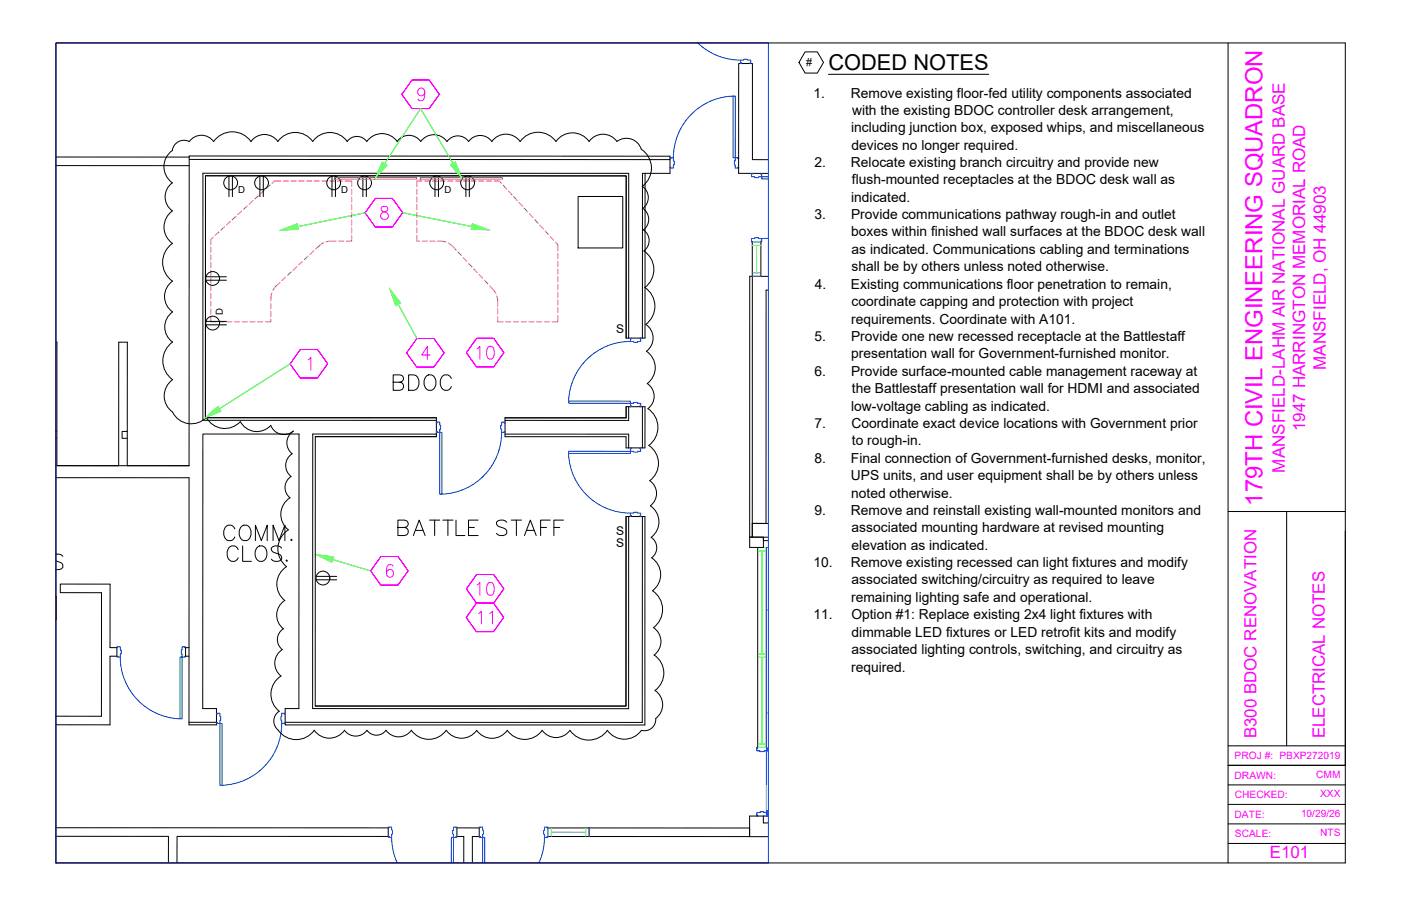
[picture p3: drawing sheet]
<svg xmlns="http://www.w3.org/2000/svg" width="432mm" height="279mm" viewBox="0 0 432 279" stroke-linecap="round" stroke-linejoin="round" font-family="sans-serif">
<!-- layer: B-Exterior-Walls -->
<path d="M235.3 168.8h1.5M235.3 165.7v3.1M236.8 166.7h-1.5v-1l-4.2-.1v3.2h4.2M236.8 161.4h-4.9v4.2l4.9 .1M235.3 251.7v2.1h1.5M236.8 251.7h-5.8v6.3h5.8" fill="none" stroke="#000" stroke-width=".31"/>
<!-- layer: B-Interior-Walls -->
<g fill="none" stroke="#000" stroke-width=".31">
<path d="M17.3 48.4h41M17.3 51.1h41M58.3 49.2h148.2M198.8 53.5v50.8h-5.8v-50.1h-129.7v74.6h71.2v5.9M236.8 49.2h-4.9v-29.6h-4.2l-.1 33.9h9.2M231.9 85.2v80.4h-.8v-80.4h5.7M236.8 89.5h-.7v71.9h-4.2M17.3 105.5h.2v38.1M193.8 104.3v-50.8l-131.3-.1v76.2h72M198 104.3v-50.8h8.5v-5.3l-148.2-.1v95.5h-41M17.3 133h.2M17.3 135.1h.2"/>
<path d="M39.2 133h-1.6v2.2h1.6M97.2 134.7h37.3M134.5 134.7h-37.3v83h95.7l.1-58.4M134.5 133.9h-38.1v84.6l97.3 .1 .1-59.3M155.7 133.9h38.1v4.2M193 125.4v3.5h-37.3M193 125.4h5.8v12.7h-5.8v-3.4h-37.3v-5.8M193.8 125.4v4.3l-38.1-.1M198 125.4v12.7M17.3 147.3h41v76.2h8.4v-5h-4.2v-84.6h29.7l-.1 84.6h-4.2v5.1h110.9v-64.3h-5M36.6 143.6v-38.1h2.6v38.1M193.8 159.3h-.8l-.1 58.5-95.7-.1"/>
<path d="M198 159.3v63.5h-110.1M58.3 199.7h-1.1v2.7h1.1M17.3 220.9h14v-38.1h-12.7v-2.7h15.3v19.6h2.1v2.7h-2.1v21.1h-16.6M58.3 222.8h8.4M17.3 255.3h102.4v2.7l-65.1-.1-.1 8.2M17.3 257.9h34.6v8.2M181.6 255.3h49.4v2.7h-49.4zM142.9 266.1v-8.1h-2.1v-2.7h6.9v2.7h-2.1v8.1"/>
</g>
<!-- layer: B-Interior-Door Units -->
<g fill="none" stroke="#0037dd" stroke-width=".31">
<path d="M215.1 13.3a18.9 18.9 0 0 0 13.1 5.2M228.5 19.3v.3h-.3v-1.1l2.2-.2v.2h1v1.1h-.3v-.3M226 29.6h.6v19.1h-.7zM226 29.6a19.1 19.1 0 0 0-18.5 19.1M206.8 48.9h-.3v-.2h1l.3 2.1h-.3v1h-1v-.2h.3M227.3 48.9h.3v-.2h-1l-.3 2.1h.3v1h1v-.2h-.2M231.9 53.7v-.2h-.3v1h1v.3l2.2-.3v-1h-.3v.3M236.8 54.5h-2v.7h2M231.9 74.6h2.6M234.5 74.3v.3h.3v-1l-2.2-.3v.3h-1v1h.3v-.2M236.8 73.5l-2 .1M194.3 105.3a19.1 19.1 0 0 0-19 18.4"/>
<path d="M197.2 104.5v-.2h.3v1h-1v.3l-2.2-.3v-1h.3v.3M134.7 130.4h-.2v-.2h1.1v1h.2l-.2 2.1h-1.1v-.2h.3M135.6 133.3h.6v19.1h-.7zM154.6 133.3a19.1 19.1 0 0 1-18.4 19.1M155.4 130.4h.3v-.2h-1.1v1h-.3l.3 2.1h1.1v-.2h-.4M175.2 139.8a19.1 19.1 0 0 0 19.1 18.4M175.2 139.2h19.1v.6h-19.1zM175.3 123.7h19v.7l-19-.1zM194.6 125.1v.3h-.3v-1l2.2-.3v.3h1v1h-.3v-.2M197.2 138.4v-.3h.3v1.1h-1v.2l-2.2-.2v-1.1h.3v.3M194.6 159v.3h-.3v-1.1l2.2-.2v.2h1v1.1h-.3v-.3M36.3 199.7h-.3v-.3h1.1v1h.3l-.3 2.2h-1.1v-.2h.4"/>
<path d="M56.9 199.7h.3v-.2h-1.1v.9h-.2l.2 2.2h1.1v-.2h-.3M37.1 202.6a19.1 19.1 0 0 0 18.4 19.1M55.5 202.6h.6v19.1h-.6zM67 220.2h-.3v-.2h1.1v1h.3l-.3 2.1h-1.1v-.2h.4M67.8 223.1h.6v19.1h-.6zM86.8 223.1a19.1 19.1 0 0 1-18.4 19.1M87.6 220.2h.3v-.2h-1.1v1h-.2l.2 2.1h1.1v-.2h-.4M119.9 255.3h-.2v-.2h1v.9h.3l-.3 2.2h-1v-.2h.3M120.7 258.2l.4 3.8 1.3 4.1M140.5 255.3h.3v-.2h-1v.9h-.3l.3 2.2h1v-.2h-.3M148 255.3h-.3v-.2h1.1v.9h.2l-.2 2.2h-1.1v-.2h.3M167.8 258.2l-.4 3.8-1.3 4.1"/>
<path d="M168.6 255.3h.3v-.2h-1.1v.9h-.3l.3 2.2h1.1v-.2h-.4M168.9 255.3v2.7M139.1 266.1v-7.9h.7v7.9M148.8 266.1v-7.9h.6v7.9"/>
</g>
<!-- layer: B-Interior-Window Units -->
<path d="M231.9 74.6v10.6M234.5 74.6v10.6M168.9 258h12.7M168.9 255.3h12.7" fill="none" stroke="#000" stroke-width=".31"/>
<!-- layer: B-Exterior-Door Units -->
<path d="M233.5 230.8v-.3h-.2v1.1h1v.2l2.1-.2v-1.1h-.2v.3M233.5 230.5h2.7M236.4 231.6h.4M236.2 251.3v.4h.2v-1.1l-2.1-.3v.3h-1v1.1h.2v-.3M236.8 249.9h-.4v.7h.4" fill="none" stroke="#00f" stroke-width=".31"/>
<!-- layer: B-Plan-Identifications -->
<path d="M17.3 170.9a2.1 2.1 0 0 1 2.1 .7M17.3 173l1.2 .4a1.16 1.16 0 0 1 .8 .9 1.16 1.16 0 0 1-.4 1.1l-1.6 .2M17.3 183.8v7.4" fill="none" stroke="#000" stroke-width=".31"/>
<!-- layer: B-Exterior-Window Units -->
<path d="M233.5 168.8v61.7M236.2 168.8v61.7" fill="none" stroke="#000" stroke-width=".31"/>
<path d="M233.5 169.9h2.7M233.5 168.8h2.7M234.8 169.9v31.7M233.5 202.7h2.7M233.5 201.6h2.7M234.8 202.7v26.7M233.5 230.5h2.7M233.5 229.4h2.7" fill="none" stroke="#0f0" stroke-width=".31"/>
<!-- layer: B-Interior-Window Units -->
<path d="M231.9 74.6h2.6M231.9 75.7h2.6M233.2 75.7v8.5M231.9 84.2h2.6M231.9 85.2h2.6M168.9 255.3v2.7M169.9 256.6l10.6 .1M169.9 255.3v2.7M180.5 255.3v2.7M181.6 255.3v2.7" fill="none" stroke="#00dda5" stroke-width=".31"/>
<!-- layer: B-Exterior-Equipment -->
<path d="M236.8 168.8h-.6v82.9h.6M236.2 188.2h.6M236.2 219.9h.6" fill="none" stroke="#00bfff" stroke-width=".31"/>
<!-- layer: A-ANNO-NEW -->
<g fill="none" stroke="#000" stroke-width=".31">
<path d="M53.1 46.4a6.1 6.1 0 0 0 0 10M53.1 56.4a5.3 5.3 0 0 0 0 8.6 6.1 6.1 0 0 0 .1 10.1 7.1 7.1 0 0 0 0 11.6 5.8 5.8 0 0 0 0 9.5M58.3 43.6a3.6 3.6 0 0 0-5.2 2.8M65.8 43.7a4.6 4.6 0 0 0-7.5 0M129.7 43.6a4.4 4.4 0 0 0-7.3 0 5.7 5.7 0 0 0-9.4 0 3.7 3.7 0 0 0-6 0 6.5 6.5 0 0 0-10.6 0 6.6 6.6 0 0 0-10.8 0 5 5 0 0 0-8.2 0 7 7 0 0 0-11.6 0M160.3 43.6a5.3 5.3 0 0 0-8.7 0 4.4 4.4 0 0 0-7.2 0 4 4 0 0 0-6.6 0 5 5 0 0 0-8.1 .1M160.3 43.6a6.7 6.7 0 0 1 11 0 6.2 6.2 0 0 1 10.3 0 5.2 5.2 0 0 1 8.5 0 4.8 4.8 0 0 1 7.6 2.4 7 7 0 0 1 .3 11.5 4.2 4.2 0 0 1 .1 6.8 4 4 0 0 1 .2 6.6 3.9 3.9 0 0 1 .2 6.5M198.4 77.4a6.9 6.9 0 0 1 .3 11.3 6.9 6.9 0 0 1 .3 11.3 5.1 5.1 0 0 1 .2 8.3 6.1 6.1 0 0 1 .3 10 4.7 4.7 0 0 1 .2 7.7M53.2 96.2a5.7 5.7 0 0 0 0 9.3 7.1 7.1 0 0 0 0 11.6M53.2 117.1a6.1 6.1 0 0 0 0 10M53.2 127.1a6.4 6.4 0 0 0 10.4 1.6M63.6 128.7a6.4 6.4 0 0 0 10.5 1.3 5.8 5.8 0 0 0 9.4 1.2"/>
<path d="M83.4 131.2a4.4 4.4 0 0 0 7 1.8 4.3 4.3 0 0 0-.3 6.9 4.3 4.3 0 0 0-.4 7 4 4 0 0 0-.3 6.6 6 6 0 0 0-.5 9.9 6.9 6.9 0 0 0-.6 11.3 6.4 6.4 0 0 0-.5 10.5 5.3 5.3 0 0 0-.5 8.7M199.7 126a6.9 6.9 0 0 1 .3 11.4 6.6 6.6 0 0 1 .2 10.8 4.7 4.7 0 0 1 .2 7.8 5.9 5.9 0 0 1 .3 9.7M200.7 165.7a3.9 3.9 0 0 1 .2 6.3 6.2 6.2 0 0 1 .2 10.2 6.9 6.9 0 0 1 .3 11.3 5.2 5.2 0 0 1 .2 8.5 6.7 6.7 0 0 1 .3 10.9 5.3 5.3 0 0 1 .2 8.7 3.5 3.5 0 0 1-4.4 3.6 6.4 6.4 0 0 1-10.5 0 7 7 0 0 1-11.6 0 5.2 5.2 0 0 1-8.5 0 6.6 6.6 0 0 1-10.8 0 5.7 5.7 0 0 1-9.4 0 5.7 5.7 0 0 1-9.4 0 6.6 6.6 0 0 1-10.7 0M87.3 193.9a3.9 3.9 0 0 0-.3 6.4 5 5 0 0 0-.4 8.2 6.6 6.6 0 0 0-.5 10.8M86.1 219.3a3.6 3.6 0 0 0-.3 5.9 6.8 6.8 0 0 0 11 0 5.7 5.7 0 0 0 9.4 0 4.2 4.2 0 0 0 6.9 0 3.6 3.6 0 0 0 5.9 0 4.8 4.8 0 0 0 7.8 0"/>
</g>
<!-- layer: 46 -->
<path d="M127 24.7h5.3l3.1 4.4-3.1 4.4h-5.3l-3.2-4.4 3.2-4.4h5.3l3.1 4.4-3.1 4.4h-5.3l-3.2-4.4zM130.9 28.4a1.17 1.17 0 0 1-1.8 .9 1.17 1.17 0 0 1 .1-2 1.07 1.07 0 0 1 1.5 .4 3.9 3.9 0 0 1-.3 3.2 .99 .99 0 0 1-1.5-.4M115.7 61.2h5.2l3.2 4.4-3.2 4.4h-5.2l-3.2-4.4 3.2-4.4h5.2l3.2 4.4-3.2 4.4h-5.2l-3.2-4.4zM117.6 63.8a.85 .85 0 0 0 .4 1.4 1.4 1.4 0 0 1 1.5 .6 1.4 1.4 0 0 1-.2 1.6 1.36 1.36 0 0 1-2-.5 1.48 1.48 0 0 1 1.7-1.7 .85 .85 0 0 0 .3-1.4l-.5-.2zM92.6 107.8h5.2l3.2 4.4-3.2 4.4h-5.3l-3.1-4.4 3.2-4.4h5.2l3.2 4.4-3.2 4.4h-5.3l-3.1-4.4zM95 111l.8-.8v4M128.5 104.4h5.2l3.2 4.4-3.2 4.4h-5.3l-3.1-4.4 3.2-4.4h5.2l3.2 4.4-3.2 4.4h-5.3l-3.1-4.4zM132.5 109.5h-2.5l1.7-2.7v4M117.4 171.6h5.3l3.1 4.4-3.1 4.4h-5.3l-3.2-4.3 3.2-4.5h5.3l3.1 4.4-3.1 4.4h-5.3l-3.2-4.3zM121.1 174.6a1 1 0 0 0-1.5-.3 3.3 3.3 0 0 0 0 3.6 1.14 1.14 0 0 0 1.5-.4 1.14 1.14 0 0 0-.3-1.6 1.14 1.14 0 0 0-1.5 .3l-.2 .5M146.9 186h5.2l3.2 4.4-3.2 4.4h-5.3l-3.1-4.4 3.2-4.4h5.2l3.2 4.4-3.2 4.4h-5.3l-3.1-4.4z" fill="none" stroke="#f0f" stroke-width=".31"/>
<!-- layer: E-ANNO-NEW-E101 -->
<g fill="#0f0" stroke="#0f0" stroke-width=".31">
<path d="M63.3 128.8l3.8-3.4 1 1.4z"/>
<path d="M120.3 89.4l3.1 4-1.4 .8z"/>
<path d="M97.6 171.1l5.1 .6-.5 1.6z"/>
<path d="M145.6 69l4.8 1.9-5.2-.2z"/>
<path d="M86.7 70.9l4.8-1.8 .4 1.6z"/>
<path d="M117.8 50.1l1.4 .9-3.5 3.8z"/>
<path d="M138.9 50.8l1.4-.8 1.9 4.8z"/>
</g>
<path d="M139.6 50.4l-10-16.9-11.1 17M112.5 65.6l-20.8 4.3M124.1 65.6l21.3 4.3M122.7 93.8l5.8 10.6M89.4 112.2l-21.8 13.9M102.5 172.5l11.7 3.6" fill="none" stroke="#0f0" stroke-width=".31"/>
<g fill="none" stroke="#000" stroke-width=".31">
<path d="M70.6 54.3v6.3M71.6 54.3v6.3M80.1 54.3v6.3M81.2 54.3v6.3M102.3 54.3v6.3M103.4 54.3v6.3M111.8 54.3v6.3M112.9 54.3v6.3M134.1 54.3v6.3M135.1 54.3v6.3M143.6 54.3v6.3M144.7 54.3v6.3"/>
<path d="M178.2 60.6h13.7v15.9h-13.7zM63.5 85.4h6.3M63.5 86.4h6.3M63.5 99.1h6.3M63.5 100.2h6.3M97.5 177.8h6.3M97.5 178.8h6.3"/>
<circle cx="71.1" cy="56.4" r="2.13"/>
<circle cx="80.6" cy="56.4" r="2.13"/>
<circle cx="102.8" cy="56.4" r="2.13"/>
<circle cx="112.4" cy="56.4" r="2.13"/>
<circle cx="134.6" cy="56.4" r="2.13"/>
<circle cx="144.1" cy="56.4" r="2.13"/>
<circle cx="65.5" cy="99.6" r="2.13"/>
<circle cx="65.5" cy="85.9" r="2.13"/>
<circle cx="99.5" cy="178.3" r="2.13"/>
</g>
<!-- layer: B-Interior-Furnishings-New -->
<g fill="none" stroke="#ff7f00" stroke-width=".31">
<path d="M81.5 58.7l-1.2 1M83.2 57l-1.1 1.1M86.6 55.8h-2l-.8 .7M87.3 55.8h1.6M89.7 55.8h1.6M92.1 55.8h1.6M94.5 55.8h1.6M96.9 55.8h1.5M99.3 55.8h1.5M101.6 55.8h1.6M103 54.8h25.4v.5h-25.4zM104 55.8h1.6"/>
<path d="M106.4 55.8h2v1.8M108.4 58.3v1.6M128.5 58.3v1.6M129.5 54.8h25.4v.5h-25.4zM130.1 55.8h-1.6v1.8M130.9 55.8h1.6M133.2 55.8h1.6M135.6 55.8h1.6M138 55.8h1.6M140.4 55.8h1.6M142.8 55.8h1.6M145.2 55.8h1.5"/>
<path d="M147.5 55.8h1.6M149.9 55.8h1.6M152.3 55.8h1.6l.7 .8M155.1 57.1l1.1 1.2M156.7 58.9l1.1 1.2M65 76.2v1.6M65 78.6v1.6M65.7 73.2l-.7 .6v1.6M67.5 71.6l-1.2 1M69.2 69.9l-1.1 1.1M71 68.3l-1.2 1.1M72.7 66.7l-1.1 1.1"/>
<path d="M74.5 65.1l-1.2 1.1M76.2 63.5l-1.1 1.1M78 61.9l-1.2 1.1M79.7 60.3l-1.1 1M95 79l-1.2 1.1M96.7 77.4l-1.2 1M99.7 74.9l-2.4 1.9M103.6 74.4l-3.2 .2M104.4 74.4h1.6M108.4 72.6v1.8h-1.6M108.4 60.7v1.6M108.4 63.1v1.6"/>
<path d="M108.4 65.5v1.6M108.4 67.9v1.6M108.4 70.3v1.6M128.5 72.6v1.8h.8M128.5 60.7v1.6M128.5 63.1v1.6M128.5 65.5v1.6M128.5 67.9v1.6M128.5 70.3v1.6M130.1 74.4h1.6M132.5 74.4h1.6M134.9 74.4l2.6 .2"/>
<path d="M138.2 75l.9 .6 1.5 1.5M141.2 77.7l1 1.2M142.8 79.5l1.1 1.1M158.3 60.7l1.1 1.1M159.9 62.4l1.1 1.2M161.5 64.2l1.1 1.1M163.2 65.9l1 1.2M164.8 67.7l1 1.1M166.4 69.4l1 1.2M168 71.2l1.1 1.1M169.6 72.9l1.1 1.2M171.2 74.7l.7 .7v2"/>
<path d="M171.9 78.2v1.6M65 97.6v1.6h1.7M65 81v1.6M65 83.3v1.6M65 85.7v1.6M65 88.1v1.6M65 90.5v1.6M65 92.9v1.6M65 95.3v1.6M67.5 99.2h1.6M69.9 99.2h1.6M72.3 99.2h1.6"/>
<path d="M74.6 99.2h1.6M77 99.2h1.6M79.4 99.2h1.6M83.5 98.4v.8h-1.7M83.5 93.6v1.6M83.5 96v1.6M83.8 90.3l-.3 2.5M86.3 87.1l-1.5 1.5-.7 .9M88 85.5l-1.2 1.1M89.7 83.9l-1.1 1M91.5 82.2l-1.2 1.1M93.2 80.6l-1.1 1.1"/>
<path d="M144.4 81.2l1.1 1.2M146 82.9l1.1 1.2M147.7 84.7l1 1.1M149.3 86.4l1.1 1.2M150.9 88.2l1.9 2.3M153.1 91.3l.3 3.2M153.4 97.6v1.6h1.7M153.4 95.2v1.6M155.9 99.2h1.6M158.3 99.2h1.6M160.6 99.2h1.6M163 99.2h1.6"/>
<path d="M165.4 99.2h1.6M167.8 99.2h1.6M171.9 97.3v1.9h-1.7M171.9 80.6v1.6M171.9 83v1.6M171.9 85.3v1.6M171.9 87.7v1.6M171.9 90.1v1.6M171.9 92.5v1.6M171.9 94.9v1.5"/>
</g>
<!-- layer: Viewport -->
<path d="M17.2 13.2h219.6v252.9h-219.6z" fill="none" stroke="#00f" stroke-width=".31"/>
<!-- layer: 0G-TTBL -->
<path d="M17.2 13.2h397.4v252.9h-397.4zM378.5 13.2v252.9M378.5 157.7h36.1M396.6 157.7v72.3M414.6 163.8v72.2h-36.1h36.1M378.5 230h36.1M378.5 254.1h36.1M378.5 248.1h36.1M378.5 242.1h36.1M378.5 260.1h36.1" fill="none" stroke="#000" stroke-width=".31"/>
<!-- layer: Text Paper -->
<path d="M248.1 16h3.8l1.9 3.3-1.9 3.2h-3.8l-1.8-3.2zM255.3 22.9h49.4" fill="none" stroke="#000" stroke-width=".31"/>
<g font-size="8.8">
<text x="120.3" y="121.7">BDOC</text>
<text x="121.7" y="166.5">BATTLE STAFF</text>
</g>
<g font-size="8.4">
<text x="68.1" y="167.9">COMM.</text>
<text x="69.1" y="174.3">CLOS.</text>
</g>
<g font-size="7.5" fill="#f0f">
<text x="146" y="111.8">10</text>
<text x="146" y="184.9">10</text>
<text x="146.8" y="193.7">11</text>
</g>
<text font-size="7.4" fill="#f0f" x="389.1" y="155.9" transform="rotate(-90 389.1 155.9)">179TH CIVIL ENGINEERING SQUADRON</text>
<text font-size="6.7" x="255.3" y="21.5">CODED NOTES</text>
<g font-size="5.3" fill="#f0f">
<text x="408.6" y="114.1" transform="rotate(-90 408.6 114.1)">MANSFIELD, OH 44903</text>
<text x="402.3" y="133" transform="rotate(-90 402.3 133)">1947 HARRINGTON MEMORIAL ROAD</text>
<text x="396" y="145.7" transform="rotate(-90 396 145.7)">MANSFIELD-LAHM AIR NATIONAL GUARD BASE</text>
</g>
<g font-size="5.2" fill="#f0f">
<text x="387.2" y="227.7" transform="rotate(-90 387.2 227.7)">B300 BDOC RENOVATION</text>
<text x="408.3" y="227.7" transform="rotate(-90 408.3 227.7)">ELECTRICAL NOTES</text>
<text x="391.4" y="264.5">E101</text>
</g>
<g font-size="4.3">
<text x="250.7" y="30.1">1.</text>
<text x="262.3" y="30.1">Remove existing floor-fed utility components associated</text>
<text x="262.6" y="35.5">with the existing BDOC controller desk arrangement,</text>
<text x="262.3" y="40.8">including junction box, exposed whips, and miscellaneous</text>
<text x="262.5" y="46.1">devices no longer required.</text>
<text x="251.1" y="51.5">2.</text>
<text x="262.3" y="51.5">Relocate existing branch circuitry and provide new</text>
<text x="262.6" y="56.9">flush-mounted receptacles at the BDOC desk wall as</text>
<text x="262.3" y="62.2">indicated.</text>
<text x="251" y="67.6">3.</text>
<text x="262.3" y="67.6">Provide communications pathway rough-in and outlet</text>
<text x="262.3" y="72.9">boxes within finished wall surfaces at the BDOC desk wall</text>
<text x="262.5" y="78.3">as indicated. Communications cabling and terminations</text>
<text x="262.5" y="83.7">shall be by others unless noted otherwise.</text>
<text x="251.1" y="89">4.</text>
<text x="262.3" y="89">Existing communications floor penetration to remain,</text>
<text x="262.4" y="94.4">coordinate capping and protection with project</text>
<text x="262.3" y="99.8">requirements. Coordinate with A101.</text>
<text x="251" y="105.1">5.</text>
<text x="262.3" y="105.1">Provide one new recessed receptacle at the Battlestaff</text>
<text x="262.3" y="110.5">presentation wall for Government-furnished monitor.</text>
<text x="251" y="115.9">6.</text>
<text x="262.3" y="115.9">Provide surface-mounted cable management raceway at</text>
<text x="262.6" y="121.3">the Battlestaff presentation wall for HDMI and associated</text>
<text x="262.3" y="126.6">low-voltage cabling as indicated.</text>
<text x="251" y="132">7.</text>
<text x="262.4" y="132">Coordinate exact device locations with Government prior</text>
<text x="262.6" y="137.4">to rough-in.</text>
<text x="251" y="142.7">8.</text>
<text x="262.3" y="142.7">Final connection of Government-furnished desks, monitor,</text>
<text x="262.3" y="148.1">UPS units, and user equipment shall be by others unless</text>
<text x="262.3" y="153.5">noted otherwise.</text>
<text x="251" y="158.8">9.</text>
<text x="262.3" y="158.8">Remove and reinstall existing wall-mounted monitors and</text>
<text x="262.5" y="164.1">associated mounting hardware at revised mounting</text>
<text x="262.5" y="169.5">elevation as indicated.</text>
<text x="250.7" y="174.9">10.</text>
<text x="262.3" y="174.9">Remove existing recessed can light fixtures and modify</text>
<text x="262.3" y="185.6">remaining lighting safe and operational.</text>
<text x="262.5" y="180.2">associated switching/circuitry as required to leave</text>
<text x="250.7" y="191">11.</text>
<text x="262.4" y="191">Option #1: Replace existing 2x4 light fixtures with</text>
<text x="262.5" y="196.4">dimmable LED fixtures or LED retrofit kits and modify</text>
<text x="262.5" y="201.8">associated lighting controls, switching, and circuitry as</text>
<text x="262.3" y="207.1">required.</text>
</g>
<g font-size="3.7">
<text x="189.9" y="102.6">S</text>
<text x="189.9" y="165">S</text>
<text x="189.9" y="168.7">S</text>
</g>
<text font-size="3.4" x="248.5" y="20.3">#</text>
<g font-size="3.2" fill="#f0f">
<text x="380.5" y="234.1">PROJ #: PBXP272019</text>
<text x="380.5" y="240.2">DRAWN:</text>
<text x="380.6" y="246.2">CHECKED:</text>
<text x="380.5" y="252.2">DATE:</text>
<text x="380.6" y="258.2">SCALE:</text>
</g>
<g font-size="3.1" fill="#f0f">
<text x="405.7" y="239.9">CMM</text>
<text x="406.9" y="245.9">XXX</text>
<text x="401" y="251.9">10/29/26</text>
<text x="406.9" y="257.8">NTS</text>
</g>
<g font-size="3">
<text x="73.4" y="59.6">D</text>
<text x="105.2" y="59.6">D</text>
<text x="136.9" y="59.6">D</text>
<text x="68.7" y="97.3" transform="rotate(-90 68.7 97.3)">D</text>
</g>
</svg>
